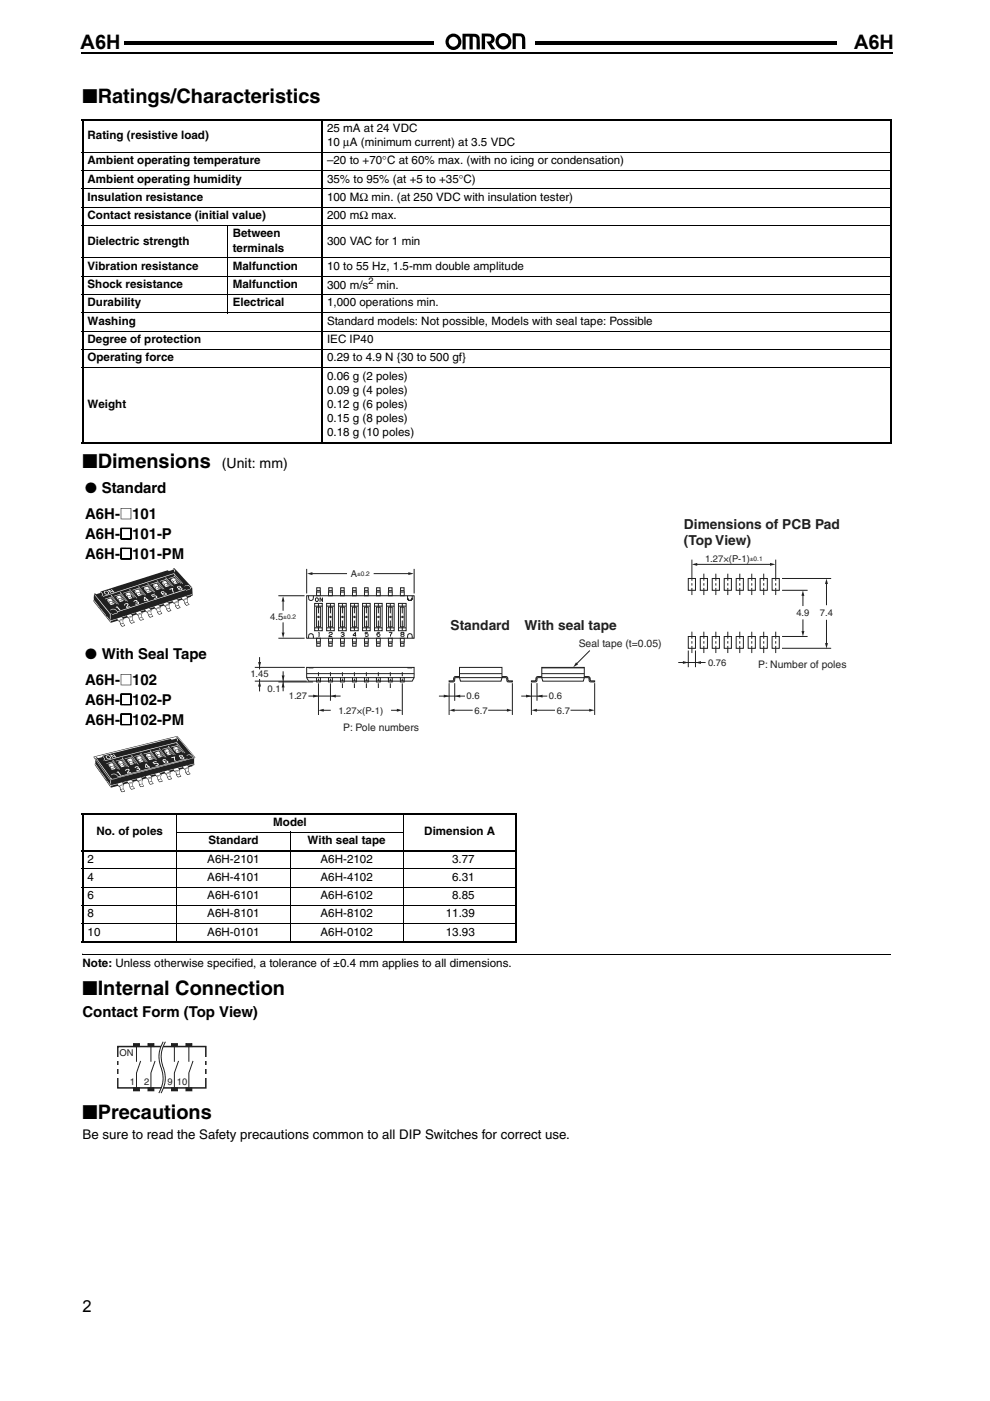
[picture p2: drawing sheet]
<svg xmlns="http://www.w3.org/2000/svg" width="210mm" height="297mm" viewBox="0 0 210 297" stroke-linecap="round" stroke-linejoin="round" font-family="sans-serif">
<path d="M21.1 8.9h.3v.6h-.3zM21.4 8.9h156.1v.6h-156.1z" fill="#000"/>
<g fill="#fff">
<path d="M92.2 7.9h21.1v3.7h-21.1z"/>
<path d="M92.2 7.7h21.3v.4h-21.3z"/>
<path d="M113.2 7.9h.3v3.9h-.3z"/>
<path d="M92 11.5h21.3v.3h-21.3z"/>
<path d="M92 7.7h.4v3.9h-.4z"/>
<path d="M179.2 7.6h10.4v3.9h-10.4z"/>
<path d="M94.5 7h16.9v3.6h-16.9z"/>
</g>
<path d="M95 7.6l.7-.4 .5-.1v.7a1.05 1.05 0 0 0-1 1.5 1.05 1.05 0 0 0 1.7 .3 1.05 1.05 0 0 0-.4-1.8h-.3v-.7a1.73 1.73 0 0 1 1.7 2.2 1.73 1.73 0 0 1-2.5 1.1 1.73 1.73 0 0 1-.4-2.8zM98.1 7.2h2.1a1.21 1.21 0 0 1 1.6 1.3v2h-.7v-.9a2.09 2.09 0 0 0-.2-1.7l-.6-.1v2.7h-.7v-2.7h-.8v2.7h-.7zM102.2 7.1h1a1.24 1.24 0 0 1 1.4 .3 1.24 1.24 0 0 1 .2 1.4l-.6 .4 .9 1.2h-.9l-1.1-1.6a.67 .67 0 0 0 .9-.1 .67 .67 0 0 0 .1-.8l-1.2-.2v2.7h-.7zM105.6 7.5l.7-.4 .5-.1v.7a1.05 1.05 0 0 0-1 1.4 1.05 1.05 0 0 0 1.7 .4 1.05 1.05 0 0 0-.4-1.8h-.3v-.7a1.73 1.73 0 0 1 1.7 2.2 1.73 1.73 0 0 1-2.5 1 1.73 1.73 0 0 1-.4-2.7zM108.7 7.1h1a1.33 1.33 0 0 1 1.7 1.6v1.7h-.7v-2.2a.91 .91 0 0 0-1.3-.5v2.7h-.7z" fill="#000"/>
<path d="M17.1 7.6h9.1v3.9h-9.1z" fill="#fff"/>
<path d="M17.2 11.1h.2v.4h-.2z" fill="#000"/>
<path d="M17.4 11.3h171.9" fill="none" stroke="#000" stroke-width=".36"/>
<path d="M17.5 202.2h171.4v.6h-171.4z" fill="#fff"/>
<path d="M17.5 202.2v.2z" fill="#000"/>
<g fill="none" stroke="#000" stroke-width=".21">
<path d="M17.3 32.3h171.8M17.3 36.2h171.8M17.3 40h171.8M17.3 43.9h171.8M17.3 47.8h171.8M17.3 54.7h171.8M17.3 58.6h171.8M48.3 47.7v18.7M17.3 62.5h171.8M17.3 66.3h171.8M17.3 70.2h171.8M17.3 74.1h171.8"/>
<path d="M17.3 78h171.8M37.4 176.5h48.2M37.5 172.4v27.5M61.5 176.4v23.5M85.5 172.4v27.5M17.3 184.2h92.4M17.3 188.1h92.4M17.3 192h92.4M17.3 195.9h92.4M17.5 202.3h171.4"/>
</g>
<path d="M17.3 25.4h171.8M17.5 25.6v68.1M68.3 25.2v68.8M189 25.6v68.1M17.3 93.9h171.8M17.3 172.6h92.4M17.5 172.8v26.8M109.5 172.8v26.8M17.3 180.4h92.4M17.3 199.8h92.4" fill="none" stroke="#000" stroke-width=".36"/>
<g fill="#fff">
<path d="M17.5 102h163.7v68.5h-163.7z"/>
<path d="M53.1 109.6h126.5v45.9h-126.5z"/>
</g>
<g fill="none" stroke="#231f20" stroke-width=".21">
<path d="M65.5 126.3v.5a.51 .51 0 0 0 .5 .5 .51 .51 0 0 0 .5-.5v-.5M66.5 135.3v-.5a.51 .51 0 0 0-.5-.5 .51 .51 0 0 0-.5 .5l-.1 .5M67.1 135.3h.9l-.1 1.7h-.7zM67.1 136.1h.9M67.1 125.5h.9M67.2 136.4h.7M67.2 124.6h.7l.1 1.7h-.9zM67.2 125.2h.7M67.6 134.2l.1-.1v.9M67.6 135h.1M67.8 126.7l.6 .8v-.8M67.8 127.5h.1"/>
<path d="M67.9 126.7v.8M68.3 126.7h.1M69.7 135.3h.8v1.7h-.8zM69.7 136.1h.8M69.7 125.5h.8M69.7 136.4h.8M69.7 125.2h.8M69.7 124.6h.8v1.7h-.8zM69.8 134.3l.2-.2h.4l.1 .3-.5 .2-.2 .4h.7M72.2 135.3h.8v1.7h-.7zM72.2 136.1h.8M72.2 125.5h.8"/>
<path d="M72.3 136.4h.7M72.3 124.6h.7v1.7h-.8zM72.3 125.2h.7M72.3 134.3l.2-.2h.3l.2 .1-.2 .3M72.5 134.5h.3M72.8 134.5l.2 .1-.2 .4h-.3l-.2-.3M74.8 135.3h.8l-.1 1.7h-.7zM74.8 136.1h.8M74.8 125.5h.8M74.8 136.4h.7M74.8 125.2h.7M74.8 124.6h.7l.1 1.7h-.8z"/>
<path d="M75.5 134.7h-.6l.5-.6v.9M77.3 135.3h.8v1.7h-.8zM77.3 136.1h.8M77.3 125.5h.8M77.3 136.4h.8M77.3 124.6h.8v1.7h-.8zM77.3 125.2h.8M78 134.1h-.5v.4l.4-.2 .2 .5-.5 .2-.1-.3M79.8 135.3h.9l-.1 1.7h-.7zM79.8 136.1h.9M79.8 125.5h.9M79.9 136.4h.7"/>
<path d="M79.9 124.6h.7l.1 1.7h-.9zM79.9 125.2h.7M80.6 134.2l-.5-.1-.2 .2 .1 .5 .4 .2 .2-.4-.2-.3h-.3l-.2 .3M82.4 135.3h.8v1.7h-.8zM82.4 136.1h.8M82.4 125.5h.8M82.4 136.4h.8M82.4 125.2h.8M82.4 124.6h.8v1.7h-.8zM82.5 134.1h.7l-.4 .5v.4M84.9 135.3h.8v1.7h-.7zM84.9 136.1h.8"/>
<path d="M84.9 125.5h.8M85 136.4h.7M85 125.2h.7M85 124.6h.7v1.7h-.8zM85.2 134.1h.4l.1 .2-.5 .2-.2-.2zM85.6 134.5l.1 .3-.1 .2-.6-.2 .2-.3M86.4 135.3v-.5a.49 .49 0 0 1 .5-.5 .49 .49 0 0 1 .5 .5v.5M86.4 126.3v.5a.49 .49 0 0 0 .5 .5 .49 .49 0 0 0 .5-.5M86.4 126.8a.49 .49 0 0 0 .5 .5 .49 .49 0 0 0 .5-.5M87.4 126.3v.5M65 141.5h22.8v2.2l-.4 .7h-22l-.4-.7zM65 143.7h22.8"/>
<path d="M65 142.8h22.8M65.4 141.5h1.1M86.4 141.5h1M95.3 144.4h.7l.2-.3a.52 .52 0 0 1 .4-.7h.9v.3h-.9l-.2 .2a.48 .48 0 0 1-.4 .7h-.7zM106.5 143.4h.8a.65 .65 0 0 1 .5 .9l.9 .1v.2h-.8a.48 .48 0 0 1-.4-.7l-.2-.2h-.8zM112.7 144.4h.8l.2-.3a.52 .52 0 0 1 .4-.7h.8v.3h-.8l-.2 .2a.48 .48 0 0 1-.4 .7h-.8zM123.9 143.4h.8a.65 .65 0 0 1 .5 .9l.9 .1v.2h-.7a.48 .48 0 0 1-.5-.7l-.2-.2h-.8z"/>
<circle cx="67.2" cy="127.1" r=".37"/>
</g>
<path d="M84.9 143.7h.8v.9h-.8z" fill="#fff"/>
<path d="M84.9 143.7h.8v.9h-.8zM84.9 144.3h.8" fill="none" stroke="#231f20" stroke-width=".21"/>
<path d="M82.4 143.7h.8v.9h-.8z" fill="#fff"/>
<path d="M82.4 143.7h.8v.9h-.8zM82.4 144.3h.8" fill="none" stroke="#231f20" stroke-width=".21"/>
<path d="M79.8 143.7h.9v.9h-.9z" fill="#fff"/>
<path d="M79.8 143.7h.9v.9h-.9zM79.8 144.3h.9" fill="none" stroke="#231f20" stroke-width=".21"/>
<path d="M77.3 143.7h.8v.9h-.8z" fill="#fff"/>
<path d="M77.3 143.7h.8v.9h-.8zM77.3 144.3h.8" fill="none" stroke="#231f20" stroke-width=".21"/>
<path d="M74.8 143.7h.8v.9h-.8z" fill="#fff"/>
<path d="M74.8 143.7h.8v.9h-.8zM74.8 144.3h.8" fill="none" stroke="#231f20" stroke-width=".21"/>
<path d="M72.2 143.7h.8v.9h-.8z" fill="#fff"/>
<path d="M72.2 143.7h.8v.9h-.8zM72.2 144.3h.8" fill="none" stroke="#231f20" stroke-width=".21"/>
<path d="M69.7 143.7h.8v.9h-.8z" fill="#fff"/>
<path d="M69.7 143.7h.8v.9h-.8zM69.7 144.3h.8" fill="none" stroke="#231f20" stroke-width=".21"/>
<path d="M67.1 143.7h.9v.9h-.9z" fill="#fff"/>
<path d="M67.1 143.7h.9v.9h-.9zM67.1 144.3h.9" fill="none" stroke="#231f20" stroke-width=".21"/>
<path d="M97.5 141.5h9v2.2l-.2 .7h-8.6l-.2-.7z" fill="#fff"/>
<path d="M97.5 141.5h9v2.2l-.2 .7h-8.6l-.2-.7zM97.5 143.7h9M97.5 142.8h9" fill="none" stroke="#231f20" stroke-width=".21"/>
<path d="M114.9 141.5h9v2.2l-.2 .7h-8.6l-.2-.7z" fill="#fff"/>
<g fill="none" stroke="#231f20" stroke-width=".21">
<path d="M65 126.3h22.8v9h-22.8zM66.1 121.6h7.5M66.7 128.5h1.7M66.7 133.1h1.7M66.7 127.9h1.7v5.8h-1.7zM67.1 130.8h.9M67.1 128.7h.9v4.2h-.9zM69.3 127.9h1.6v5.8h-1.6zM69.3 128.5h1.6M69.3 133.1h1.6M69.7 130.8h.8M69.7 128.7h.8v4.2h-.8z"/>
<path d="M71.8 128.5h1.6M71.8 133.1h1.6M71.8 127.9h1.6v5.8h-1.6zM72.2 130.8h.8M72.2 128.7h.8v4.2h-.8zM74.4 128.5h1.6M74.4 133.1h1.6M74.4 127.9h1.6v5.8h-1.6zM74.8 130.8h.8M74.8 128.7h.8v4.2h-.8zM76.9 127.9h1.6v5.8h-1.6zM76.9 128.5h1.6"/>
<path d="M76.9 133.1h1.6M77.3 128.7h.8v4.2h-.8zM77.3 130.8h.8M79.2 121.6h7.6M79.4 128.5h1.7M79.4 133.1h1.7M79.4 127.9h1.7v5.8h-1.7zM79.8 130.8h.9M79.8 128.7h.9v4.2h-.9zM82 128.5h1.6M82 133.1h1.6M82 127.9h1.6v5.8h-1.6z"/>
<path d="M82.4 130.8h.8M82.4 128.7h.8v4.2h-.8zM84.5 128.5h1.6M84.5 133.1h1.6M84.5 127.9h1.6v5.8h-1.6zM84.9 130.8h.8M84.9 128.7h.8v4.2h-.8zM146 135h1.5v2.5h-1.5zM146 122.7h1.5v2.5h-1.5zM148.5 135h1.6v2.5h-1.6zM148.5 122.7h1.6v2.5h-1.6zM151.1 135h1.5v2.5h-1.5z"/>
<path d="M151.1 122.7h1.5v2.5h-1.5zM153.6 135h1.5v2.5h-1.5zM153.6 122.7h1.5v2.5h-1.5zM156.1 135h1.6v2.5h-1.6zM156.1 122.7h1.6v2.5h-1.6zM158.7 135h1.5v2.5h-1.5zM158.7 122.7h1.5v2.5h-1.5zM161.2 135h1.6v2.5h-1.6zM161.2 122.7h1.6v2.5h-1.6zM163.8 135h1.5v2.5h-1.5zM163.8 122.7h1.5v2.5h-1.5zM114.9 142.8h9"/>
<path d="M114.9 141.6h9M114.9 141.5h9v2.2l-.2 .7h-8.6l-.2-.7zM114.9 143.7h9"/>
</g>
<g fill="#231f20">
<path d="M86.6 121.3l1.2 .3-1.2 .3z"/>
<path d="M65.1 121.6l1.2-.3v.6z"/>
</g>
<path d="M59 135.3h5.6M59 126.3h5.6M60 127.3v2.2M60 132v2.3M65 120.6v5.2M87.8 120.6v5.2" fill="none" stroke="#231f20" stroke-width=".21"/>
<g fill="#231f20">
<path d="M59.7 134.1h.7l-.4 1.2z"/>
<path d="M60 126.4l.3 1.1h-.6z"/>
</g>
<g fill="none" stroke="#231f20" stroke-width=".21">
<path d="M146.7 118.7v4.4M164.5 118.7v4.4M67.5 127.9v2.1M67.5 130.6v.5M67.5 131.6v2.1M70.1 127.9v2.1M70.1 130.6v.5M70.1 131.6v2.1M72.6 127.9v2.1M72.6 130.6v.5M72.6 131.6v2.1M75.2 127.9v2.1"/>
<path d="M75.2 130.6v.5M75.2 131.6v2.1M77.7 127.9v2.1M77.7 130.6v.5M77.7 131.6v2.1M80.2 127.9v2.1M80.2 130.6v.5M80.2 131.6v2.1M82.8 127.9v2.1M82.8 130.6v.5M82.8 131.6v2.1M85.3 127.9v2.1"/>
<path d="M85.3 130.6v.5M85.3 131.6v2.1M146.7 133.9v1.5M146.7 135.9v.6M146.7 137v1.5M146.7 123.6v.6M146.7 124.6v1.6M149.3 133.9v1.5M149.3 135.9v.6M149.3 137v1.5M149.3 121.6v1.5M149.3 123.6v.6"/>
<path d="M149.3 124.6v1.6M151.8 133.9v1.5M151.8 135.9v.6M151.8 137v1.5M151.8 121.6v1.5M151.8 123.6v.6M151.8 124.6v1.6M154.4 133.9v1.5M154.4 135.9v.6M154.4 137v1.5M154.4 121.6v1.5M154.4 123.6v.6"/>
<path d="M154.4 124.6v1.6M156.9 133.9v1.5M156.9 135.9v.6M156.9 137v1.5M156.9 121.6v1.5M156.9 123.6v.6M156.9 124.6v1.6M159.4 133.9v1.5M159.4 135.9v.6M159.4 137v1.5M159.4 121.6v1.5M159.4 123.6v.6"/>
<path d="M159.4 124.6v1.6M162 133.9v1.5M162 135.9v.6M162 137v1.5M162 121.6v1.5M162 123.6v.6M162 124.6v1.6M164.5 133.9v1.5M164.5 135.9v.6M164.5 137v1.5M164.5 123.6v.6M164.5 124.6v1.6"/>
<path d="M67.5 142.5v.9M67.5 143.9v.5M67.5 144.9v6.7M68.5 150.6h1.7M70.1 142.5v.9M70.1 143.9v.5M70.1 144.9v3.7M72.6 142.5v.9M72.6 143.9v.5M72.6 144.9v1M75.2 142.5v.9M75.2 143.9v.5"/>
<path d="M75.2 144.9v1M77.7 142.5v.9M77.7 143.9v.5M77.7 144.9v1M80.2 142.5v.9M80.2 143.9v.5M80.2 144.9v1M82.8 142.5v.9M82.8 143.9v.5M82.8 144.9v1M83 150.6h1.4M85.3 142.5v.9"/>
<path d="M85.3 143.9v.5M85.3 144.9v6.7"/>
</g>
<g fill="#231f20">
<path d="M84.2 150.3l1.1 .3-1.1 .3z"/>
<path d="M67.5 150.6l1.2-.3v.6z"/>
</g>
<path d="M65.4 147.6h6.8" fill="none" stroke="#231f20" stroke-width=".21"/>
<g fill="#231f20">
<path d="M66.4 147.3l1.2 .3-1.2 .3z"/>
<path d="M70.1 147.6l1.1-.3v.6z"/>
</g>
<path d="M54 141.5h10.7M54 144.4h11M59 144.6h7.4M60.1 142.3v4.3" fill="none" stroke="#231f20" stroke-width=".21"/>
<g fill="#231f20">
<path d="M60 144.6l.4 1.2h-.7z"/>
<path d="M59.7 143.2h.7l-.3 1.2z"/>
</g>
<path d="M55.1 139.3v2.6M55.1 144v2.6" fill="none" stroke="#231f20" stroke-width=".21"/>
<g fill="#231f20">
<path d="M55 144.4l.4 1.2h-.7z"/>
<path d="M54.7 140.4h.7l-.3 1.1z"/>
</g>
<path d="M93.1 147.6h5.5" fill="none" stroke="#231f20" stroke-width=".21"/>
<g fill="#231f20">
<path d="M94.1 147.3l1.2 .3-1.2 .3z"/>
<path d="M96.5 147.6l1.1-.3v.6z"/>
</g>
<path d="M95.3 144.8v6.8M96.2 150.6h4.1M96.4 144.8v3.8M103.6 150.6h4.1M108.7 144.8v6.8" fill="none" stroke="#231f20" stroke-width=".21"/>
<g fill="#231f20">
<path d="M107.5 150.3l1.2 .3-1.2 .3z"/>
<path d="M95.3 150.6l1.1-.3v.6z"/>
</g>
<path d="M110.6 147.6h5.5" fill="none" stroke="#231f20" stroke-width=".21"/>
<g fill="#231f20">
<path d="M111.6 147.3l1.1 .3-1.1 .3z"/>
<path d="M113.9 147.6l1.2-.3v.6z"/>
</g>
<path d="M112.7 144.8v6.8M113.7 150.6h4M113.9 144.8v3.8M121 150.6h4.2M126.1 144.8v6.8" fill="none" stroke="#231f20" stroke-width=".21"/>
<g fill="#231f20">
<path d="M125 150.3l1.1 .3-1.1 .3z"/>
<path d="M112.7 150.6l1.2-.3v.6z"/>
</g>
<path d="M125.1 137.9l-2.9 2.9" fill="none" stroke="#231f20" stroke-width=".21"/>
<path d="M122.2 140.4l.4 .5-1 .6z" fill="#231f20"/>
<path d="M165.9 134.9h5.4M165.9 125.2h5.4M175.3 123.6v4.7M175.3 131.4v5.2" fill="none" stroke="#231f20" stroke-width=".21"/>
<g fill="#231f20">
<path d="M175.3 122.7l.3 1.1h-.6z"/>
<path d="M175 136.3h.6l-.3 1.2z"/>
</g>
<path d="M170.3 126.1v2.4M170.3 131.3v2.7" fill="none" stroke="#231f20" stroke-width=".21"/>
<g fill="#231f20">
<path d="M170.3 125.2l.3 1.1h-.6z"/>
<path d="M170 133.8h.6l-.3 1.1z"/>
</g>
<path d="M165.9 137.5h10.4M165.9 122.7h10.4M143.9 140.5h5.8" fill="none" stroke="#231f20" stroke-width=".21"/>
<g fill="#231f20">
<path d="M144.8 140.2l1.2 .3-1.2 .3z"/>
<path d="M147.5 140.5l1.2-.3v.6z"/>
</g>
<path d="M147.7 119.7h15.8M146 137.9v3.6M147.5 137.9v3.6" fill="none" stroke="#231f20" stroke-width=".21"/>
<g fill="#231f20">
<path d="M163.3 119.3l1.2 .4-1.2 .3z"/>
<path d="M146.7 119.7l1.2-.3v.6z"/>
</g>
<path d="M19.9 156h21.5v12h-21.5z" fill="#fff"/>
<path d="M19.9 160.4l17.7-4.4 3.8 4.5v.2l-.2 .1v1a.36 .36 0 0 1-.3 .5l-.1 .2-.7 .1v.2a1.05 1.05 0 0 0 .3 1.3 .73 .73 0 0 1-.9 0 .73 .73 0 0 1-.3-.8v-.1a.71 .71 0 0 0-1.1 0l.1 .1a.79 .79 0 0 0 .2 1.2 .62 .62 0 0 1-.8 .2 .62 .62 0 0 1-.3-.7l-.1-.3a.67 .67 0 0 0-.8-.1 .67 .67 0 0 0-.3 .8l.4 .6a.55 .55 0 0 1-.6 .3 .55 .55 0 0 1-.4-.4l-.1-.2a.61 .61 0 0 0-.7-.6l-.5 .1v.1a1.18 1.18 0 0 0 .3 1.3 .67 .67 0 0 1-.7 .1 .67 .67 0 0 1-.4-.6 .57 .57 0 0 0-.5-.6 .57 .57 0 0 0-.6 .4 1.27 1.27 0 0 0 .2 1.3 .63 .63 0 0 1-.7 .1 .63 .63 0 0 1-.3-.6 .61 .61 0 0 0-.5-.6 .61 .61 0 0 0-.7 .4 1.1 1.1 0 0 0 .2 1.2 .67 .67 0 0 1-.8 .1 .67 .67 0 0 1-.3-.8 .62 .62 0 0 0-.5-.5 .62 .62 0 0 0-.6 .4l-.1 .7 .4 .5a.59 .59 0 0 1-.7 .2 .59 .59 0 0 1-.4-.5 .66 .66 0 0 0-.5-.7 .66 .66 0 0 0-.7 .3 1.26 1.26 0 0 0 .2 1.4 .61 .61 0 0 1-.8 .1 .61 .61 0 0 1-.3-.7 .68 .68 0 0 0-1.1-.4h-.1a.64 .64 0 0 1-.6 .2 .64 .64 0 0 1-.5-.5l-2.3-3.3a1.38 1.38 0 0 1-.6-1.4l.1-.6z" fill="#231f20"/>
<g fill="#fff">
<path d="M20 160.5l17.6-4.4 3.7 4.4h-.2l-3.2-3.9a.34 .34 0 0 0-.4-.3 .34 .34 0 0 0-.3 .3l-.8 .2-.3-.1-14.3 3.5a.93 .93 0 0 1-1 .5l-.2-.2-.3 .2v.2z"/>
<path d="M37.4 156.5v-.1a.37 .37 0 0 1 .4 .4 .37 .37 0 0 1-.3 .4l.1-.4z"/>
<path d="M22.2 161.3l15.3-3.9 1.8 2.2-1.8-2 .2 .5 1.2 1.5-1.2-1.4-1.4 .2 1.3-.4a.41 .41 0 0 0-.2-.5 .41 .41 0 0 0-.5 .1l-13.4 3.5z"/>
<path d="M34.4 158.8l1.3-.3v-.4l1.5 2-1.5-1.8 1.2 1.7-.5-.6a.94 .94 0 0 0-1.2-.7z"/>
<path d="M37.5 158.3l.9 1.2z"/>
<path d="M36.8 158.6a.52 .52 0 0 1 .5-.3 .52 .52 0 0 1 .4 .6 .61 .61 0 0 1-.9-.3l.4 .7-.4-.5z"/>
<path d="M32.4 159.3l1.4-.3v-.4l1.5 2-1.5-1.9v.3l1.1 1.5-.7-.8a.75 .75 0 0 0-1.2-.4z"/>
<path d="M35.7 158.8l.9 1.2z"/>
<path d="M34.9 159h.1a.52 .52 0 0 1 .5-.1 .52 .52 0 0 1 .4 .4l-.3 .1a.41 .41 0 0 1-.6-.4l.3 .8-.4-.5z"/>
<path d="M37.3 159.1l.5-.1a.4 .4 0 0 1-.1 .4 .4 .4 0 0 1-.4 0z"/>
<path d="M30.4 159.8l1.4-.3 .1-.4 1.4 2-1.4-1.9v.3l1.1 1.5-.7-.9a.86 .86 0 0 0-1.4-.3z"/>
<path d="M37.3 159.5l.6-.1v-.2l.3 .3-.7 .2z"/>
<path d="M33 159.5a.59 .59 0 0 1 .6-.2 .59 .59 0 0 1 .4 .5 .6 .6 0 0 1-1-.3l.3 .8-.4-.5z"/>
<path d="M35.4 159.6l.5-.2v.4l-.5 .1z"/>
<path d="M28.5 160.3l1.3-.3 .1-.4 1.4 2-1.4-1.8 .1 .3 1 1.5-.5-.6a1.07 1.07 0 0 0-1.7-.6z"/>
<path d="M35.4 160l.6-.2v-.2l.2 .3a.5 .5 0 0 1-.8 .1z"/>
<path d="M31.8 159.8l.8 1.1z"/>
<path d="M34.1 159.8l.4 .6z"/>
<path d="M31.1 160a.51 .51 0 0 1 .5-.2 .51 .51 0 0 1 .4 .5l-.6 .1-.3-.4 .2 .7-.3-.5z"/>
<path d="M23.3 160l1 .4-.3-.5 .1-.1 .5 .8-.9-.3 .3 .4h-.2z"/>
<path d="M33.4 160.1l.6-.1a.46 .46 0 0 1-.6 .4z"/>
</g>
<g fill="#fff">
<path d="M39.7 160.1a.96 .96 0 0 1 1.3 .4l.1 .1-.3 .1a.77 .77 0 0 0-1.2-.4z"/>
<path d="M38 160.2a.44 .44 0 0 1 .5-.2 .44 .44 0 0 1 .3 .4l.2 .1a.42 .42 0 0 1-.4 .5 .42 .42 0 0 1-.4-.4l-.3-.3z"/>
<path d="M26.5 160.8l.6-.2a.81 .81 0 0 0 .9-.5l1.4 2-1.4-1.9v.4l.9 1.3-1-1.3z"/>
<path d="M33.5 160.5l.6-.2v-.2l.2 .4-.7 .2z"/>
<path d="M22.5 160.3a.6 .6 0 0 1 .7-.1 .6 .6 0 0 1 .3 .6 .61 .61 0 0 1-.7 .1 .61 .61 0 0 1-.3-.6z"/>
</g>
<path d="M38.2 160.2l.4 .1-.3 .1z" fill="#231f20"/>
<g fill="#fff">
<path d="M29.8 160.2l.9 1.2z"/>
<path d="M21.8 160.3a.71 .71 0 0 1 .3 .8l-.3 .1a.66 .66 0 0 0 0-.9z"/>
</g>
<path d="M22.7 160.3a.44 .44 0 0 1 .6 .4 .38 .38 0 0 1-.5 .1 .38 .38 0 0 1-.1-.5z" fill="#231f20"/>
<g fill="#fff">
<path d="M29 160.5l.2-.1a.43 .43 0 0 1 .6-.1 .43 .43 0 0 1 .2 .5 .55 .55 0 0 1-.9-.2l.2 .6-.3-.4z"/>
<path d="M31.5 160.5l.6-.1a.44 .44 0 0 1-.2 .4 .44 .44 0 0 1-.5 .1z"/>
<path d="M36.3 160.6l.8-.2 .2 .9-.2 .1-.1-.2-.1-.5h-.5z"/>
<path d="M19.9 160.5l3.4 4.9z"/>
</g>
<path d="M38.4 160.7h.5l-.3 .1z" fill="#231f20"/>
<g fill="#fff">
<path d="M31.5 161l.7-.2v-.2l.2 .3-.8 .3z"/>
<path d="M24.5 161.3l1.4-.3v-.4l1.5 2a1.07 1.07 0 0 1-.8-.9l-.7-.9 1.1 1.8-.8-1.1a.42 .42 0 0 0-.3-.4 .42 .42 0 0 0-.4 .1z"/>
<path d="M23.4 165.3l17.9-4.7z"/>
<path d="M20.4 160.7l3.1 4.3 .3 .1a.28 .28 0 0 1-.4 .1 .28 .28 0 0 1-.1-.3z"/>
<path d="M27.9 160.8l.8 1.1z"/>
<path d="M27 161a.63 .63 0 0 1 1.1 .2 .56 .56 0 0 1-1-.2l.3 .7-.4-.4z"/>
<path d="M23.7 164.2a.99 .99 0 0 1 1.4 .4l14.7-3.7-14 3.7a.82 .82 0 0 1-1.2-.3l-.5-.1-.6 .2z"/>
<path d="M29.5 161l.6-.1a.42 .42 0 0 1-.2 .4 .42 .42 0 0 1-.5 0z"/>
<path d="M34.6 161h.6l-.5 .2 .1 .2a.64 .64 0 0 1 .9 .2 .67 .67 0 0 1-.8 .2 .67 .67 0 0 1-.3-.8z"/>
<path d="M29.5 161.5l.7-.2v-.2l.2 .4-.7 .2z"/>
<path d="M22.6 161.8l1.3-.3 .1-.4 1.4 2-1.4-1.9v.3l1.1 1.6-.7-.9a.89 .89 0 0 0-1.5-.4z"/>
<path d="M25.8 161.3l.8 1.2z"/>
<path d="M25.1 161.5l.1-.1a.42 .42 0 0 1 .6 0 .42 .42 0 0 1 .1 .4l-.1 .1a.41 .41 0 0 1-.4 0 .41 .41 0 0 1-.2-.4l.2 .7-.4-.5z"/>
<path d="M32.3 161.6l.8-.3 .2 .2-.7 .1 .1 .2a.69 .69 0 0 1 1 .4l-.7 .2-.1-.1 .5-.2-.3-.2a.54 .54 0 0 1-.8-.3z"/>
<path d="M27.5 161.5l.6-.1a.39 .39 0 0 1-.1 .5 .39 .39 0 0 1-.5-.1z"/>
</g>
<circle cx="35.2" cy="161.5" r=".22" fill="#231f20"/>
<g fill="#fff">
<path d="M27.6 162l.5-.1 .1-.2 .2 .3-.7 .2z"/>
<path d="M23.8 161.8l.9 1.2z"/>
<path d="M23.1 162a.5 .5 0 0 1 .6-.2 .5 .5 0 0 1 .3 .5l-.1 .1a.48 .48 0 0 1-.8-.3l.3 .6-.3-.5z"/>
<path d="M25.6 162l.5-.1v.4l-.6 .1z"/>
<path d="M30.9 162l.2-.1 .6 .5 .1 .4-.4-.1-.5 .1-.1-.1z"/>
<path d="M20.2 161.9l.4 .6a1.34 1.34 0 0 1 .6 1.2z"/>
<path d="M39.8 162.3l1.4-.3z"/>
<path d="M25.6 162.5l.5-.2 .1-.1 .2 .3-.7 .2z"/>
</g>
<path d="M31 162.2l.3 .3-.3 .1z" fill="#231f20"/>
<g fill="#fff">
<path d="M38.8 162.5l.3-.1a.5 .5 0 0 1 .5-.1 .5 .5 0 0 1 .4 .4l-.8 .2 .8-.1-.1 .2v.5l-.5 .2-.1-.5z"/>
<path d="M23.6 162.5l.5-.1a.39 .39 0 0 1-.1 .5 .39 .39 0 0 1-.5-.1z"/>
<path d="M28.7 162.6l.5-.1 .3 .3a.37 .37 0 0 1 .1 .5 .37 .37 0 0 1-.5 .1l-.2-.2 .6-.1-.5-.1 .2-.2v-.1l-.6 .1z"/>
<path d="M37.8 162.8l.8-.2 .1 .1z"/>
<path d="M23.6 163l.6-.1v-.2l.3 .3-.7 .2z"/>
<path d="M36.8 163l.9-.2 .3 .4-.9 .3 1-.2-.2 .3a.35 .35 0 0 1 0 .5 .35 .35 0 0 1-.4 0l-.2-.4z"/>
</g>
<path d="M39.4 163l.5-.1z" fill="#231f20"/>
<g fill="#fff">
<path d="M26.6 163.2l.4-.2a.35 .35 0 0 1 .4 .2 .35 .35 0 0 1-.1 .4v.2h.6l-.9 .2v-.2l.3-.5a.32 .32 0 0 0-.4-.1 .32 .32 0 0 0-.2 .3z"/>
<path d="M35.8 163.3l.9-.2z"/>
<path d="M34.9 163.5l.8-.2 .3 .4-.8 .2 .8-.1v.8l-.5 .1v-.4z"/>
</g>
<path d="M37.4 163.5l.5-.1z" fill="#231f20"/>
<g fill="#fff">
<path d="M24.9 163.6l.2-.1 .6 .9h-.2l-.5-.6-.2 .1z"/>
<path d="M33.9 163.8l.9-.2-.8 .3z"/>
<path d="M39.5 163.8l.2-.1a.32 .32 0 0 1 .3 0 .32 .32 0 0 1 .2 .3 .43 .43 0 0 1-.4 .1 .43 .43 0 0 1-.3-.3z"/>
<path d="M21.4 163.8l1.1 1.4v.3z"/>
<path d="M32.9 164l.9-.2 .3 .4-.9 .3 .9-.2v.8l-.6 .1a1.2 1.2 0 0 0-.6-1z"/>
</g>
<path d="M35.4 164l.5-.1z" fill="#231f20"/>
<g fill="#fff">
<path d="M31.9 164.3l.9-.2z"/>
<path d="M37.5 164.3a.42 .42 0 0 1 .5-.1 .42 .42 0 0 1 .3 .4l-.5 .1z"/>
<path d="M30.9 164.6l.9-.3 .3 .4-.8 .3 .9-.2-.1 .8-.5 .2-.1-.5z"/>
</g>
<path d="M33.5 164.6l.5-.2z" fill="#231f20"/>
<g fill="#fff">
<path d="M30 164.8l.8-.1z"/>
<path d="M35.6 164.8a.38 .38 0 0 1 .4-.1 .38 .38 0 0 1 .2 .4 .42 .42 0 0 1-.6-.3z"/>
<path d="M28.9 165.1l1-.3 .3 .4-.9 .3 .9-.2-.1 .9-.5 .1-.1-.5z"/>
</g>
<path d="M31.5 165.1l.6-.1z" fill="#231f20"/>
<g fill="#fff">
<path d="M23.9 165.3l1.2-.3z"/>
<path d="M28 165.4l.9-.2z"/>
<path d="M33.6 165.3l.5-.1 .3 .3-.1 .1a.42 .42 0 0 1-.5 .1 .42 .42 0 0 1-.2-.4z"/>
<path d="M23.4 165.4h.2l-.1 .7z"/>
<path d="M27 165.6l.8-.2 .3 .4-.7 .2 .8-.2-.1 .9-.5 .1-.1-.6z"/>
</g>
<path d="M29.5 165.6l.6-.1z" fill="#231f20"/>
<g fill="#fff">
<path d="M22.7 165.5l.6 .7a.69 .69 0 0 0 1 .1l.5-.1-1.3 .4-.1 .2z"/>
<path d="M26 165.9l.9-.2-.9 .3z"/>
<path d="M31.7 165.8a.37 .37 0 0 1 .4-.1 .37 .37 0 0 1 .2 .4 .41 .41 0 0 1-.4 .1 .41 .41 0 0 1-.2-.4z"/>
<path d="M24.9 166.1l1-.2 .2 .4-.8 .3 .8-.2v.3a.4 .4 0 0 1-.1 .5 .4 .4 0 0 1-.4 .1 .79 .79 0 0 0-.5-.9z"/>
</g>
<path d="M27.5 166.1l.6-.1z" fill="#231f20"/>
<g fill="#fff">
<path d="M23.5 166.2l.1 .1z"/>
<path d="M29.6 166.4l.6-.2 .2 .4a.47 .47 0 0 1-.8-.2z"/>
</g>
<path d="M25.5 166.6l.5-.1z" fill="#231f20"/>
<g fill="#fff">
<path d="M27.6 166.9a.5 .5 0 0 1 .8 .3 .48 .48 0 0 1-.8-.3z"/>
<path d="M25.7 167.4a.38 .38 0 0 1 .4-.1 .38 .38 0 0 1 .2 .4l-.4 .1z"/>
<path d="M19.8 120.5h21.1v12.4h-21.1z"/>
</g>
<path d="M20 125.9a1.29 1.29 0 0 0 1.3-.3l.1-.2 .4-.1 13.9-4.3a1.11 1.11 0 0 0 1.1-.5h.2l2.5 2.7a2.68 2.68 0 0 1 1.3 2.3l.1 .7-.4 .3a.86 .86 0 0 0-.8 .7l.1 .5 .4 .4-.2 .2a.67 .67 0 0 1-.7-.1 .67 .67 0 0 1-.3-.6l-.1-.3a.71 .71 0 0 0-1.1 .6l.1 .4 .3 .4a.57 .57 0 0 1-.6 .4 .57 .57 0 0 1-.5-.7l-.1-.4h-.2a.61 .61 0 0 0-.7 0 .61 .61 0 0 0-.2 .7l.4 .7a.59 .59 0 0 1-.7 .2 .59 .59 0 0 1-.4-.6l-.2-.4a.63 .63 0 0 0-.7-.1 .63 .63 0 0 0-.3 .8l.4 .8a.7 .7 0 0 1-.9 .1 .7 .7 0 0 1-.3-.8 .66 .66 0 0 0-.9-.2 .66 .66 0 0 0-.2 .9l.4 .5a.56 .56 0 0 1-.7 .4 .56 .56 0 0 1-.4-.6 .7 .7 0 0 0-1.1-.6 .7 .7 0 0 0 0 1.2l.2 .2a.61 .61 0 0 1-.8 .3 .61 .61 0 0 1-.3-.7 .71 .71 0 0 0-1.1-.2 .71 .71 0 0 0 .1 1.1l.1 .2a.61 .61 0 0 1-.7 .3 .61 .61 0 0 1-.4-.8 .67 .67 0 0 0-.7-.5 .67 .67 0 0 0-.6 .7l.1 .5 .3 .5a.62 .62 0 0 1-.8 .2 .62 .62 0 0 1-.3-.7l-.4-.5-.3 .1a1.34 1.34 0 0 1-1.4 .2l-2.8-3.5a1.18 1.18 0 0 1-.6-1.3z" fill="#231f20"/>
<g fill="#fff">
<path d="M36.7 120.6a.38 .38 0 0 1 .4 .3 .38 .38 0 0 1-.2 .5 .41 .41 0 0 0-.2-.7z"/>
<path d="M21.8 126.4l15.1-4.9 1.9 2.2-1.8-1.9 .1 .4 1.3 1.5-1-1.1a.47 .47 0 0 0-.4-.3 .47 .47 0 0 0-.5 .2l-.7 .2 1.2-.5-.2-.5-13.8 4.5-1.1 .3z"/>
<path d="M33.9 123.2l1.3-.4-.1-.4 1.7 1.9-1.6-1.7v.2l1.3 1.5-.8-.8a.77 .77 0 0 0-1.2-.4z"/>
<path d="M37 122.5l1 1.1z"/>
<path d="M36.3 122.8a.51 .51 0 0 1 .6-.2 .51 .51 0 0 1 .3 .5 .6 .6 0 0 1-.9-.3l.4 .7-.5-.5z"/>
<path d="M31.9 123.9l1.4-.5v-.4l1.6 1.9-1.6-1.7 .1 .2 1.1 1.5-1.2-1.4z"/>
<path d="M36.8 123.3l.5-.2a.39 .39 0 0 1-.1 .5 .39 .39 0 0 1-.4 0z"/>
<path d="M35.2 123.1l.9 1.2z"/>
<path d="M34.5 123.3a.5 .5 0 0 1 .5-.1 .5 .5 0 0 1 .4 .4l-.5 .2-.4-.4 .3 .7-.4-.5z"/>
<path d="M36.9 123.7l.6-.1-.1-.3 .3 .4-.7 .2z"/>
<path d="M30 124.5l1.4-.5v-.4l1.5 2-1.5-1.8 1.2 1.8-.9-1.1a.51 .51 0 0 0-.4-.4 .51 .51 0 0 0-.5 .2z"/>
<path d="M35 123.8l.5-.1v.4l-.6 .2z"/>
<path d="M32.5 124a.59 .59 0 0 1 .6-.3 .59 .59 0 0 1 .5 .5 .62 .62 0 0 1-1-.2l.3 .7-.4-.4z"/>
<path d="M35 124.3a.44 .44 0 0 0 .6-.4l.2 .4-.7 .2z"/>
<path d="M39.2 124.2a1.05 1.05 0 0 1 1.4 .3 1.14 1.14 0 0 1-1.1 .6l.9-.3a.72 .72 0 0 0-.5-.6 .72 .72 0 0 0-.8 .2z"/>
</g>
<g fill="#fff">
<path d="M37.6 124.4a.45 .45 0 0 1 .4-.2 .45 .45 0 0 1 .4 .4l.3 .2a.49 .49 0 0 1-.5 .4 .49 .49 0 0 1-.5-.5l-.2-.1z"/>
<path d="M33.7 124.2l.4 .6z"/>
<path d="M28.1 125.1l1.3-.5v-.3l1.5 1.9-1.4-1.8 1.1 1.8-.7-.9a.67 .67 0 0 0-1.2-.3z"/>
<path d="M33 124.6l.6-.3v.4l-.6 .2z"/>
<path d="M31.3 124.3l.9 1.1z"/>
</g>
<path d="M37.7 124.5l.5-.1-.3 .2z" fill="#231f20"/>
<g fill="#fff">
<path d="M30.6 124.6a.51 .51 0 0 1 .6-.2 .51 .51 0 0 1 .3 .5 .51 .51 0 0 1-.5 .1 .51 .51 0 0 1-.3-.4l.2 .7-.3-.4z"/>
<path d="M33.1 125l.6-.2v-.2l.2 .3a.54 .54 0 0 1-.8 .1z"/>
<path d="M35.9 124.9l.8-.2 .2 .9h-.2l-.1-.2-.2-.5-.4 .1z"/>
</g>
<path d="M38 124.8l.3-.1 .2 .1-.3 .2z" fill="#231f20"/>
<g fill="#fff">
<path d="M22.9 125.1l1 .3-.3-.5h.1l.5 .7-.9-.3 .3 .4-.1 .1z"/>
<path d="M26.1 125.7l1.4-.4 .1-.4 1.5 1.9-1.6-1.8 .1 .3 1 1.4-1.1-1.3z"/>
<path d="M31.1 125.1l.5-.2a.42 .42 0 0 1-.1 .5 .42 .42 0 0 1-.5 0z"/>
<path d="M29.4 124.9l.9 1.2z"/>
<path d="M23.5 129.2a1.01 1.01 0 0 1 1.4 .4l14.5-4.6-14.4 4.7-.1 .3-1.1 .4 1-.5a.77 .77 0 0 0-1.2-.6l-.2 .2z"/>
<path d="M28.6 125.2a.61 .61 0 0 1 .6-.2 .61 .61 0 0 1 .5 .4 .56 .56 0 0 1-.6 .3 .56 .56 0 0 1-.4-.4l.3 .7-.4-.5z"/>
<path d="M31.1 125.6l.7-.3-.1-.2 .3 .4-.7 .3z"/>
<path d="M22.1 125.4l.6-.1a.37 .37 0 0 1 .4 .3 .37 .37 0 0 1-.3 .4 .56 .56 0 0 1-.7-.6z"/>
<path d="M34.3 125.4h.6l-.2 .1a.21 .21 0 0 0-.3 0 .21 .21 0 0 0 0 .3 .48 .48 0 0 1 .6-.2 .48 .48 0 0 1 .3 .5 .75 .75 0 0 1-1.2-.6z"/>
</g>
<path d="M22.2 125.5a.4 .4 0 0 1 .5-.1 .4 .4 0 0 1 .2 .5h-.4z" fill="#231f20"/>
<g fill="#fff">
<path d="M21.4 125.5a.6 .6 0 0 1 .3 .8l-.2 .1a.65 .65 0 0 0-.1-.9z"/>
<path d="M24.2 126.4l1.3-.5 .1-.4 1.5 2-1.5-1.8 1.1 1.8-1.1-1.5z"/>
<path d="M27.5 125.6l.9 1.1z"/>
<path d="M29.1 125.8l.6-.2v.4l-.6 .2z"/>
<path d="M26.7 125.9a.57 .57 0 0 1 .6-.3 .57 .57 0 0 1 .4 .5 .56 .56 0 0 1-.9-.2l.3 .7-.4-.4z"/>
<path d="M29.2 126.2l.6-.2v-.2l.3 .3-.1 .1a.48 .48 0 0 1-.8 0z"/>
</g>
<path d="M34.6 125.9l.3-.1 .2 .1-.3 .2z" fill="#231f20"/>
<g fill="#fff">
<path d="M32 126.1l.8-.2 .1 .1-.6 .2 .1 .1h.3a.48 .48 0 0 1 .7 .3l-.6 .4-.2-.2 .5-.1v-.2l-.7 .1z"/>
<path d="M39.5 126.4l1.3-.4z"/>
<path d="M20 126l3.4 4.1h.2l-.2 .1-.1 1a2.21 2.21 0 0 0-.8-2.1z"/>
<path d="M22.2 127l1.4-.5v-.3l1.6 1.9-1.6-1.8 .1 .3 1.2 1.5-1.3-1.5z"/>
<path d="M27.2 126.3l.6-.1a.47 .47 0 0 1-.6 .5z"/>
<path d="M25.5 126.2l.8 1.2z"/>
<path d="M24.8 126.5a.5 .5 0 0 1 .5-.2 .5 .5 0 0 1 .4 .5l-.5 .1-.4-.4 .3 .7-.4-.5z"/>
<path d="M38.5 126.7l.9-.3 .3 .4-.8 .3 .9-.2-.2 .3a.43 .43 0 0 1 0 .4 .43 .43 0 0 1-.4 .2l-.1-.4z"/>
<path d="M27.3 126.8l.5-.1 .1-.2 .2 .3-.7 .2z"/>
<path d="M30.5 126.6l.3-.1 .7 .7v.2l-.4-.1-.5 .2-.1-.2z"/>
<path d="M37.6 127l.7-.3 .1 .1z"/>
</g>
<path d="M30.7 126.8l.4 .3-.4 .2z" fill="#231f20"/>
<g fill="#fff">
<path d="M23.5 126.8l.9 1.2z"/>
<path d="M25.3 127l.5-.2a.37 .37 0 0 1-.2 .5 .37 .37 0 0 1-.4 0z"/>
<path d="M22.8 127.1l.1-.1a.57 .57 0 0 1 .9 .3 .59 .59 0 0 1-1-.1l.3 .6-.4-.5z"/>
</g>
<path d="M39.1 127.2l.5-.2z" fill="#231f20"/>
<g fill="#fff">
<path d="M36.5 127.3l.9-.3 .3 .4-.8 .4 .9-.3v.6a.3 .3 0 0 1-.4 .3 .3 .3 0 0 1-.2-.4z"/>
<path d="M25.3 127.4l.6-.1v-.2l.2 .3-.6 .2z"/>
<path d="M19.9 127.2l.8 1a.54 .54 0 0 1 .4 .7z"/>
<path d="M28.4 127.4l.5-.2 .2 .3a.36 .36 0 0 1 .4 .4 .36 .36 0 0 1-.5 .3l-.3-.1v-.1h.4l.2-.2-.5-.1 .2-.2-.1-.1-.5 .2z"/>
<path d="M35.6 127.6l.8-.2-.7 .3z"/>
<path d="M23.3 127.6l.6-.1a.4 .4 0 0 1-.2 .5 .4 .4 0 0 1-.5-.1z"/>
</g>
<path d="M37.2 127.8l.5-.2z" fill="#231f20"/>
<g fill="#fff">
<path d="M34.6 128l.3-.1a.53 .53 0 0 1 .9 .1l-.8 .4 .8-.2v.2a.38 .38 0 0 1 0 .5 .38 .38 0 0 1-.5 .1l-.1-.4z"/>
<path d="M23.4 128.1l.5-.2 .1-.2 .2 .3-.7 .3z"/>
<path d="M39.3 127.9a.38 .38 0 0 1 .4-.1 .38 .38 0 0 1 .3 .4h-.1a.37 .37 0 0 1-.4 .1 .37 .37 0 0 1-.2-.4z"/>
<path d="M26.4 128h.1a.42 .42 0 0 1 .7 0 .42 .42 0 0 1-.2 .6l.5-.1 .1 .1-.8 .3v-.3l.2-.4-.3-.1-.3 .3z"/>
<path d="M33.7 128.3l.8-.3z"/>
</g>
<path d="M35.3 128.4l.4-.1z" fill="#231f20"/>
<g fill="#fff">
<path d="M32.7 128.6l.9-.3 .3 .3-.8 .4 .8-.2v.2a.45 .45 0 0 1 .1 .5 .45 .45 0 0 1-.6 .2l-.1-.5z"/>
<path d="M37.3 128.6a.44 .44 0 0 1 .5-.2 .44 .44 0 0 1 .3 .4 .43 .43 0 0 1-.5 .1 .43 .43 0 0 1-.3-.3z"/>
<path d="M24.7 128.6l.2-.1 .6 .9h-.2l-.5-.6-.2 .1z"/>
<path d="M31.7 128.9l.9-.2z"/>
</g>
<path d="M33.3 129.1l.5-.2z" fill="#231f20"/>
<g fill="#fff">
<path d="M30.8 129.2l.8-.3 .4 .4-.8 .3 .8-.2v.8l-.5 .2-.1-.5z"/>
<path d="M21.2 129l.9 .9a.54 .54 0 0 1 .3 .8z"/>
<path d="M35.4 129.2a.44 .44 0 0 1 .5-.2 .44 .44 0 0 1 .3 .4 .43 .43 0 0 1-.5 .2 .43 .43 0 0 1-.3-.4z"/>
<path d="M29.8 129.5l.8-.2z"/>
</g>
<path d="M31.4 129.7l.5-.2z" fill="#231f20"/>
<g fill="#fff">
<path d="M28.8 129.8l.9-.2 .3 .3-.8 .4 .9-.3-.1 .8-.5 .2-.1-.5z"/>
<path d="M33.5 129.8l.5-.1 .3 .3a.45 .45 0 0 1-.5 .2 .45 .45 0 0 1-.3-.4z"/>
<path d="M27.8 130.2l.9-.3z"/>
</g>
<path d="M29.4 130.3l.6-.2z" fill="#231f20"/>
<g fill="#fff">
<path d="M26.9 130.5l.8-.3 .3 .3-.7 .4 .8-.3v.2a.54 .54 0 0 1-.5 .8 1.36 1.36 0 0 0-.7-1.1z"/>
<path d="M31.6 130.4l.5-.1 .3 .3a.44 .44 0 0 1-.5 .2 .44 .44 0 0 1-.3-.4z"/>
<path d="M25.9 130.8l.9-.2z"/>
<path d="M22.6 130.6l.2 .3a1.05 1.05 0 0 0 1.7 .3h.3l-1.3 .5v.2z"/>
</g>
<path d="M27.5 130.9l.5-.1z" fill="#231f20"/>
<g fill="#fff">
<path d="M24.8 131.1l1-.3 .2 .4-.7 .3 .8-.2v.7a.32 .32 0 0 1-.4 .2 .32 .32 0 0 1-.2-.4z"/>
<path d="M29.6 131.1a.51 .51 0 0 1 .8 .2l-.5 .2z"/>
<path d="M23.4 131.3l.1 .1z"/>
</g>
<path d="M25.5 131.6l.5-.2z" fill="#231f20"/>
<g fill="#fff">
<path d="M27.6 131.7h.1a.37 .37 0 0 1 .4-.2 .37 .37 0 0 1 .3 .4l-.5 .2z"/>
<path d="M25.7 132.3a.43 .43 0 0 1 .4-.1 .43 .43 0 0 1 .3 .4 .44 .44 0 0 1-.7-.3z"/>
<path d="M17.5 219h35.2v13.6h-35.2z"/>
<path d="M24.6 220.8h19.6v11h-19.6z"/>
</g>
<path d="M25 221.9h18.7v8.8h-18.7z" fill="none" stroke="#231f20" stroke-width=".32"/>
<g fill="#fff">
<path d="M43.2 227.7h1v.7h-1z"/>
<path d="M43.2 225.9h1v.8h-1z"/>
<path d="M43.2 224.2h1v.7h-1z"/>
</g>
<path d="M28.3 221.3h1.3v.6h-1.3z" fill="#231f20"/>
<path d="M28.3 221.3h1.3v.6h-1.3z" fill="none" stroke="#231f20" stroke-width=".21"/>
<path d="M31.4 221.3h1.2v.6h-1.2z" fill="#231f20"/>
<path d="M31.4 221.3h1.2v.6h-1.2z" fill="none" stroke="#231f20" stroke-width=".21"/>
<path d="M36.4 221.3h1.2v.6h-1.2z" fill="#231f20"/>
<path d="M36.4 221.3h1.2v.6h-1.2z" fill="none" stroke="#231f20" stroke-width=".21"/>
<path d="M39.4 221.3h1.3v.6h-1.3z" fill="#231f20"/>
<path d="M39.4 221.3h1.3v.6h-1.3z" fill="none" stroke="#231f20" stroke-width=".21"/>
<path d="M28.3 230.6h1.3v.7h-1.3z" fill="#231f20"/>
<path d="M28.3 230.6h1.3v.7h-1.3z" fill="none" stroke="#231f20" stroke-width=".21"/>
<path d="M31.4 230.6h1.2v.7h-1.2z" fill="#231f20"/>
<path d="M31.4 230.6h1.2v.7h-1.2z" fill="none" stroke="#231f20" stroke-width=".21"/>
<path d="M36.4 230.6h1.2v.7h-1.2z" fill="#231f20"/>
<path d="M36.4 230.6h1.2v.7h-1.2z" fill="none" stroke="#231f20" stroke-width=".21"/>
<path d="M39.4 230.6h1.3v.7h-1.3z" fill="#231f20"/>
<path d="M39.4 230.6h1.3v.7h-1.3z" fill="none" stroke="#231f20" stroke-width=".21"/>
<path d="M34.6 220.9h.5a6.6 6.6 0 0 0-.2 6.2 6 6 0 0 1-.7 4.7h-.5a6.6 6.6 0 0 0 .2-6.3 6 6 0 0 1 .7-4.6z" fill="#fff"/>
<path d="M34.6 220.9a6.6 6.6 0 0 0-.2 6.2 6 6 0 0 1-.7 4.7M35.1 220.9a6.6 6.6 0 0 0-.2 6.2 6 6 0 0 1-.7 4.7" fill="none" stroke="#231f20" stroke-width=".21"/>
<g fill="#fff">
<path d="M24.6 227.7h.9v.7h-.9z"/>
<path d="M24.6 225.9h.9v.8h-.9z"/>
<path d="M24.6 224.2h.9v.7h-.9z"/>
</g>
<path d="M28.9 221.9v3.2M29.8 224.9l-.9 2.6v3.1M32 221.9v3.2M32.9 224.9l-.9 2.6v3.1M37 221.9v3.2M37.9 224.9l-.9 2.6v3.1M40.1 221.9v3.2M40.9 224.9l-.8 2.6v3.1" fill="none" stroke="#231f20" stroke-width=".21"/>
<g font-size="4.2">
<text x="17.1" y="10.4">A6H</text>
<text x="181.1" y="10.4">A6H</text>
<text x="17.5" y="21.9">■Ratings/Characteristics</text>
<text x="17.5" y="99.1">■Dimensions</text>
<text x="17.5" y="211.1">■Internal Connection</text>
<text x="17.5" y="237.2">■Precautions</text>
</g>
<text font-size="3.5" x="17.5" y="278.3">2</text>
<g font-size="3.2">
<text x="18.1" y="104.6">● Standard</text>
<text x="18.1" y="110.1">A6H-@101</text>
<text x="18.1" y="114.3">A6H-@101-P</text>
<text x="18.1" y="118.6">A6H-@101-PM</text>
<text x="18.1" y="139.8">● With Seal Tape</text>
<text x="18.1" y="145.2">A6H-@102</text>
<text x="18.1" y="149.5">A6H-@102-P</text>
<text x="18.1" y="153.7">A6H-@102-PM</text>
<text x="17.5" y="215.6">Contact Form (Top View)</text>
</g>
<text font-size="3" x="47.1" y="99.1">(Unit: mm)</text>
<g font-size="2.9" fill="#231f20">
<text x="145.1" y="112.1">Dimensions of PCB Pad</text>
<text x="145.1" y="115.6">(Top View)</text>
<text x="95.6" y="133.5">Standard</text>
<text x="111.3" y="133.5">With seal tape</text>
</g>
<text font-size="2.8" x="17.5" y="241.6">Be sure to read the Safety precautions common to all DIP Switches for correct use.</text>
<g font-size="2.5">
<text x="18.6" y="29.4">Rating (resistive load)</text>
<text x="69.4" y="27.9">25 mA at 24 VDC</text>
<text x="18.6" y="34.8">Ambient operating temperature</text>
<text x="69.4" y="30.9">10 μA (minimum current) at 3.5 VDC</text>
<text x="69.4" y="34.8">–20 to +70°C at 60% max. (with no icing or condensation)</text>
<text x="18.6" y="38.7">Ambient operating humidity</text>
<text x="69.4" y="38.7">35% to 95% (at +5 to +35°C)</text>
<text x="18.6" y="46.5">Contact resistance (initial value)</text>
<text x="18.6" y="42.6">Insulation resistance</text>
<text x="69.4" y="46.5">200 mΩ max.</text>
<text x="69.4" y="42.6">100 MΩ min. (at 250 VDC with insulation tester)</text>
<text x="18.6" y="51.8">Dielectric strength</text>
<text x="49.4" y="50.3">Between</text>
<text x="49.4" y="53.3">terminals</text>
<text x="69.4" y="51.8">300 VAC for 1 min</text>
<text x="18.6" y="57.2">Vibration resistance</text>
<text x="49.4" y="57.2">Malfunction</text>
<text x="69.4" y="57.2">10 to 55 Hz, 1.5-mm double amplitude</text>
<text x="18.6" y="65">Durability</text>
<text x="18.6" y="61.1">Shock resistance</text>
<text x="49.4" y="61.1">Malfunction</text>
<text x="49.4" y="65">Electrical</text>
<text x="69.4" y="65">1,000 operations min.</text>
<text x="69.4" y="61.3">300 m/s</text>
<text x="79.9" y="61.3">min.</text>
<text x="18.6" y="68.9">Washing</text>
<text x="69.4" y="68.9">Standard models: Not possible, Models with seal tape: Possible</text>
<text x="18.6" y="72.8">Degree of protection</text>
<text x="18.6" y="76.6">Operating force</text>
<text x="69.4" y="72.8">IEC IP40</text>
<text x="69.4" y="76.6">0.29 to 4.9 N {30 to 500 gf}</text>
<text x="69.4" y="80.5">0.06 g (2 poles)</text>
<text x="69.4" y="83.5">0.09 g (4 poles)</text>
<text x="18.6" y="86.5">Weight</text>
<text x="69.4" y="86.5">0.12 g (6 poles)</text>
<text x="69.4" y="89.5">0.15 g (8 poles)</text>
<text x="69.4" y="92.5">0.18 g (10 poles)</text>
<text x="20.4" y="177.1">No. of poles</text>
<text x="44.2" y="179">Standard</text>
<text x="58" y="175.1">Model</text>
<text x="65.2" y="179">With seal tape</text>
<text x="90" y="177.1">Dimension A</text>
<text x="18.6" y="182.9">2</text>
<text x="44" y="182.9">A6H-2101</text>
<text x="68" y="182.9">A6H-2102</text>
<text x="95.9" y="182.9">3.77</text>
<text x="18.6" y="186.8">4</text>
<text x="18.6" y="190.7">6</text>
<text x="44" y="186.8">A6H-4101</text>
<text x="44" y="190.7">A6H-6101</text>
<text x="68" y="186.8">A6H-4102</text>
<text x="68" y="190.7">A6H-6102</text>
<text x="95.9" y="186.8">6.31</text>
<text x="95.9" y="190.7">8.85</text>
<text x="18.6" y="194.5">8</text>
<text x="44" y="194.5">A6H-8101</text>
<text x="68" y="194.5">A6H-8102</text>
<text x="94.5" y="194.5">11.39</text>
<text x="18.6" y="198.4">10</text>
<text x="44" y="198.4">A6H-0101</text>
<text x="68" y="198.4">A6H-0102</text>
<text x="94.5" y="198.4">13.93</text>
<text x="17.5" y="205.1">Note: Unless otherwise specified, a tolerance of ±0.4 mm applies to all dimensions.</text>
</g>
<g font-size="2.2" fill="#231f20">
<text x="122.7" y="137.1">Seal tape (t=0.05)</text>
<text x="160.8" y="141.6">P: Number of poles</text>
<text x="72.8" y="155">P: Pole numbers</text>
</g>
<text font-size="2" x="78.1" y="60.3">2</text>
<g font-size="2" fill="#231f20">
<text x="149.5" y="119.2">1.27×(P-1)</text>
<text x="74.4" y="122.4">A</text>
<text x="57.3" y="131.4">4.5</text>
<text x="168.9" y="130.7">4.9</text>
<text x="173.9" y="130.7">7.4</text>
<text x="53.1" y="143.6">1.45</text>
<text x="150.2" y="141.2">0.76</text>
<text x="56.8" y="146.7">0.1</text>
<text x="61.3" y="148.2">1.27</text>
<text x="99" y="148.2">0.6</text>
<text x="116.4" y="148.2">0.6</text>
<text x="71.8" y="151.4">1.27×(P-1)</text>
<text x="100.7" y="151.3">6.7</text>
<text x="118.1" y="151.3">6.7</text>
<text x="25.3" y="223.9">ON</text>
<text x="27.5" y="229.9">1</text>
<text x="30.6" y="229.9">2</text>
<text x="35.6" y="229.9">9 10</text>
</g>
<g font-size="1.4" fill="#231f20">
<text x="159" y="119">±0.1</text>
<text x="75.7" y="122.1">±0.2</text>
<text x="60.1" y="131.2">±0.2</text>
</g>
</svg>
